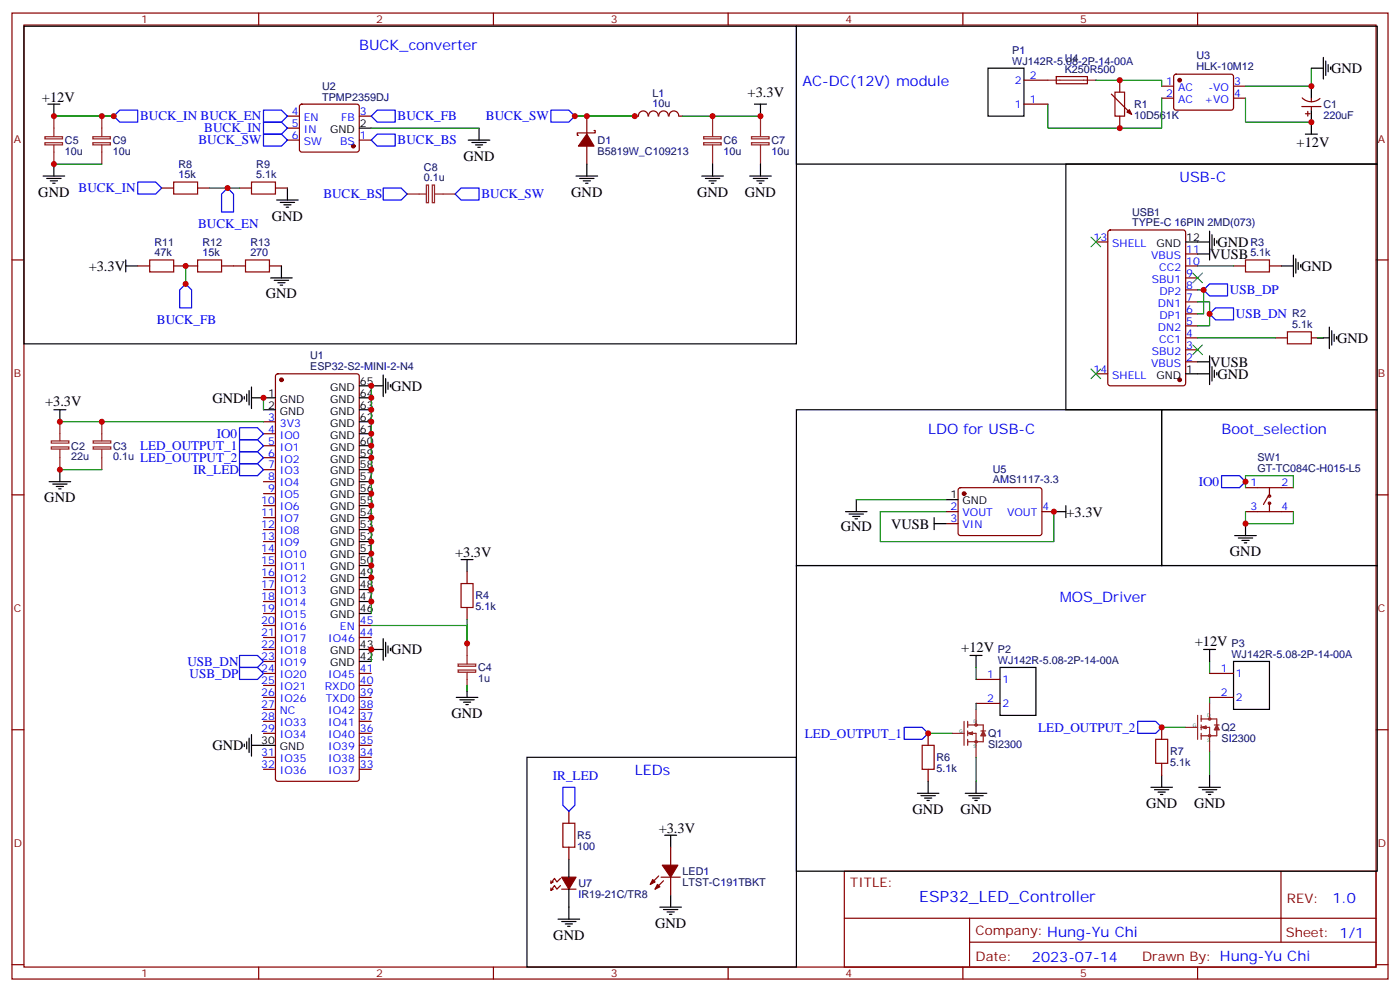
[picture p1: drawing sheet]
<svg xmlns="http://www.w3.org/2000/svg" width="412mm" height="292mm" viewBox="0 0 412 292" stroke-linecap="round" stroke-linejoin="round" font-family="sans-serif">
<g fill="none" stroke="#870000" stroke-width=".35">
<path d="M3.5 3.8h405.4v284.4h-405.4zM7.1 7.4h398.2v277.3h-398.2zM76.2 3.8v3.6M145.3 3.8v3.6M214.5 3.8v3.6M283.6 3.8v3.6M352.8 3.8v3.6M84.7 34.2h3.5M84.7 37.7h3.5M88.4 30.9l.5-.2h16.2l.5 .2 .2 .5v12.7l-.2 .5-.5 .2h-16.2l-.5-.3-.2-.4v-12.7zM105.8 34.2h3.6M172.9 34.2v5.3"/>
<path d="M175 38.4h.3v.7h-5.3v.7h.4M187 34.2h1M188.1 34.2a1.41 1.41 0 0 1 1.4-1.5 1.41 1.41 0 0 1 1.4 1.5M191.1 34.2a1.41 1.41 0 0 1 1.4-1.5 1.41 1.41 0 0 1 1.4 1.5M194.1 34.2a1.41 1.41 0 0 1 1.4-1.5 1.41 1.41 0 0 1 1.4 1.5M197.1 34.2a1.41 1.41 0 0 1 1.4-1.5 1.41 1.41 0 0 1 1.4 1.5M200 34.2h1.1M301.6 30.7h7.1M301.6 23.6h7.1M311.2 22.6l9.1-.1v2.1l-9.1 .1zM327.4 27.7l5.3 5.3M329.8 23.6v3.5"/>
<path d="M329.8 34.2v3.5M342.2 25.4h3.5M342.2 28.9h3.5M346 22l.4-.2 16.5 .1 .5 .6-.1 9.5-.6 .4h-16.5l-.5-.7v-9.2zM363.4 25.4h3.5M363.4 28.9h3.5M383.5 31.4h5.6M383.6 28.8a3.8 3.8 0 0 0 5.2 .2M384.5 33.5h1.4M385.2 32.8v1.4M386.3 28.9v1.1M386.3 31.4v1"/>
<path d="M47.6 55.4h3.6M58.2 55.4h3.5M70.6 55.4h3.5M81.1 55.4h3.6M84.7 41.2h3.5M105.8 41.2h3.6M172.9 43v5.3M3.5 76.5h3.6M40.6 78.3h3.5M51.2 78.3h7M65.3 78.3h7M79.4 78.3h3.5"/>
<path d="M322.8 71.2h3.5M326.6 67.9l.4-.2h21.5l.7 .4v44.8l-.4 .6-21.8 .1-.6-.5-.1-44.7zM349.2 78.3h3.6M349.2 74.8h3.6M363.4 78.3h3.5M373.9 78.3h3.6M405.3 76.5h3.6M349.2 99.4h3.6M349.2 95.9h3.6M349.2 92.4h3.6M349.2 88.9h3.6M349.2 85.3h3.6"/>
<path d="M349.2 81.8h3.6M375.7 99.4h3.5M386.3 99.4h3.5M81.4 110.2l.4-.2h23.3l.5 .2 .2 .5v118.6l-.2 .5-.5 .2h-23.3l-.5-.3-.2-.4v-118.6zM322.8 110h3.5M349.2 106.5h3.6M349.2 103h3.6M77.6 124.1h3.5M77.6 127.7h3.5M77.6 131.2h3.5M77.6 134.7h3.5M77.6 138.3h3.5"/>
<path d="M3.5 145.7h3.6M77.6 141.8h3.5M77.6 145.3h3.5M77.6 148.8h3.5M77.6 152.4h3.5M77.6 155.9h3.5M77.6 159.4h3.5M278.7 150.6h3.5M278.7 154.1h3.5M282.5 143.8l.4-.3 23.6 .1 .4 .7v12.9l-.7 .5-23.5-.1-.5-.6v-12.7zM306.9 150.6h3.5M366.9 150.6h14.1"/>
<path d="M366.9 143.5h14.1M373.6 146l-1.4 2.5M373.9 143.5v2.5M373.9 148.1v2.5M405.3 145.7h3.6M77.6 162.9h3.5M77.6 166.5h3.5M77.6 170h3.5M77.6 173.5h3.5M77.6 177.1h3.5M137.6 168.2v3.6M137.6 178.8v3.6"/>
<path d="M77.6 180.6h3.5M77.6 184.1h3.5M77.6 187.6h3.5M77.6 191.2h3.5M77.6 194.7h3.5M77.6 198.2h3.5M105.8 184.1h3.6M105.8 187.6h3.6M105.8 198.2h3.6M287.5 200h7.1M356.3 198.2h7.1M3.5 214.8h3.6"/>
<path d="M77.6 201.8h3.5M77.6 205.3h3.5M77.6 208.8h3.5M77.6 212.3h3.5M77.6 215.9h3.5M105.8 201.8h3.6M105.8 205.3h3.6M105.8 208.8h3.6M105.8 212.3h3.6M105.8 215.9h3.6M105.8 219.4h3.6M273.4 215.9v3.5"/>
<path d="M287.5 207h7.1M342.2 214.1v3.5M356.3 205.3h7.1M405.3 214.8h3.6M77.6 222.9h3.5M77.6 226.4h3.5M105.8 222.9h3.6M105.8 226.4h3.6M167.6 238.8v3.5M273.4 226.4v3.6M342.2 224.7v3.5M162.3 259.3v.7"/>
<path d="M165.1 258.6l-1.1 1-.7-1-1 1.4 .7-.4M167.6 249.4v3.5M194 257.8l-2.4 2.5M194.7 258.2h5.7M195.4 259.3l-2.4 2.4M197.6 249.4v5.3M197.6 258.2v5.3M248.7 256.4h156.6v28.3h-156.6zM377.3 256.5v20.8M162.3 261.4v.7M165.1 260.7l-1.1 1-.7-1-1 1.4 .7-.4M165.5 261.7h4.2"/>
<path d="M248.7 270.3h156.5M285.6 277.3h119.6M285.6 270.3v14.1M3.5 284h3.6M76.2 284.7v3.5M145.3 284.7v3.5M214.5 284.7v3.5M283.6 284.7v3.5M352.8 284.7v3.5M405.3 284h3.6"/>
<circle cx="373.9" cy="148.1" r=".35"/>
<circle cx="373.9" cy="146" r=".35"/>
</g>
<g fill="#870000" stroke="#870000" stroke-width=".35">
<path d="M332.7 32.3l.7 1.4-1.4-.7z"/>
<path d="M165.5 258.2h4.2l-2.1 3.5z"/>
<path d="M172.9 39.5l2.1 3.5h-4.6z"/>
<path d="M193.7 260.3l.7 .7-1.4 .7z"/>
<path d="M192.3 258.9l.7 .7-1.4 .7z"/>
<path d="M195.1 254.7h4.6l-2.1 3.5z"/>
<circle cx="82.9" cy="111.8" r=".53"/>
<circle cx="104.1" cy="43" r=".53"/>
<circle cx="347.5" cy="23.6" r=".53"/>
<circle cx="284" cy="145.3" r=".53"/>
<circle cx="347.5" cy="111.8" r=".53"/>
</g>
<g fill="none" stroke="#000" stroke-width=".35">
<path d="M7.1 7.7h227.5v93.5h-227.5zM234.6 7.7h171.1v40.6h-171.1zM389.8 16.9v6.3M390.5 18v4.2M391.2 19v2.1M391.9 19.7v.7M14.1 30.7h3.5M15.9 30.7v3.5M105.8 37.7h3.6M141.1 37.7v3.5M222.2 30.7h3.6M224 30.7v3.5"/>
<path d="M291 20.1h10.6v14.1h-10.6zM384.5 39.5h3.6M386.3 25.4v3.5M386.3 32.4v7.1M386.3 20.1h3.5M12.7 51.8h6.3M13.8 52.5h4.2M14.8 53.2h2.1M15.5 53.9h.7M15.9 48.3v3.5M81.5 58.9h6.3M82.5 59.6h4.3"/>
<path d="M84.7 55.4v3.5M137.9 41.2h6.4M139 41.9h4.2M140.1 42.7h2.1M140.8 43.4h.7M169.7 51.8h6.3M170.7 52.5h4.3M171.8 53.2h2.1M172.5 53.9h.7M172.9 48.3v3.5M206.7 51.8h6.4M207.8 52.5h4.2"/>
<path d="M208.8 53.2h2.2M209.5 53.9h.8M209.9 48.3v3.5M220.8 51.8h6.4M221.9 52.5h4.2M223 53.2h2.1M223.7 53.9h.7M224 48.3v3.5M314 48.3h91.7v72.3h-91.7zM37 78.3h3.6M37 76.5v3.5M82.9 78.3v3.5"/>
<path d="M83.6 60.3h2.1M84.3 61h.7M349.2 71.2h7.1M352.8 74.8h3.5M356.3 68.1v8.4M357 69.1v4.2M357.7 70.2v2.1M358.4 70.9v.7M377.5 78.3h3.5M381 75.1v6.4M381.7 76.2v4.2M382.4 77.2v2.1"/>
<path d="M383.1 77.9v.7M79.7 81.8h6.4M80.8 82.5h4.2M81.8 83.2h2.2M82.5 83.9h.8M388.1 99.4h3.5M391.6 96.3v6.3M392.3 97.3v4.3M393 98.4v2.1M393.7 99.1v.7M72 116.7v.7M72.7 116v2.1"/>
<path d="M73.4 115v4.2M74.1 117.1h7M74.1 113.9v6.4M105.8 117.1h3.6M105.8 113.6h7.1M112.9 110.4v6.3M113.6 111.4v4.3M114.3 112.5v2.1M115 113.2v.7M349.2 110h7.1M352.8 106.5h3.5M356.3 104.7v8.5"/>
<path d="M357 107.9v4.2M357.7 109v2.1M358.4 109.7v.7M15.9 120.6h3.5M17.6 120.6v3.5M17.6 138.3v3.5M77.6 120.6h3.5M105.8 120.6h3.6M105.8 138.3h3.6M105.8 134.7h3.6M105.8 131.2h3.6M105.8 127.7h3.6"/>
<path d="M105.8 124.1h3.6M234.6 120.6h107.6v45.9h-107.6zM342.2 120.6h63.5v45.9h-63.5zM14.5 141.8h6.3M15.5 142.5h4.3M16.6 143.2h2.1M17.3 143.9h.7M105.8 159.4h3.6M105.8 155.9h3.6M105.8 152.4h3.6M105.8 148.8h3.6M105.8 145.3h3.6"/>
<path d="M105.8 141.8h3.6M249.1 150.6h6.3M250.1 151.3h4.3M251.2 152h2.1M251.9 152.7h.7M252.2 147.1v3.5M275.2 154.1h3.5M275.2 152.4v3.5M278.7 147.1h3.5M310.4 150.6h3.6M314 148.8v3.6M363.7 157.7h6.4"/>
<path d="M364.8 158.4h4.2M365.8 159.1h2.1M366.5 159.8h.7M366.9 154.1v3.6M105.8 177.1h3.6M105.8 173.5h3.6M105.8 170h3.6M105.8 166.5h3.6M105.8 162.9h3.6M135.8 164.7h3.5M137.6 164.7v3.5M234.6 166.5h171.1v89.9h-171.1z"/>
<path d="M105.8 194.7h3.6M105.8 191.2h7.1M105.8 180.6h3.6M112.9 188v6.3M113.6 189.1v4.2M114.3 190.1v2.1M115 190.8v.7M285.8 192.9h3.5M287.5 192.9v3.6M294.6 196.5h10.6v14.1h-10.6zM354.5 191.2h3.6M356.3 191.2v3.5"/>
<path d="M363.4 194.7h10.5v14.1h-10.5zM72 219v.7M72.7 218.3v2.2M73.4 217.3v4.2M74.1 219.4h7M74.1 216.2v6.4M134.4 205.3h6.4M135.5 206h4.2M136.5 206.7h2.1M137.2 207.4h.7M137.6 201.8v3.5M155.2 222.9h79.4v61.8h-79.4z"/>
<path d="M270.2 233.5h6.4M271.3 234.2h4.2M272.3 234.9h2.2M273 235.6h.8M273.4 230v3.5M284.3 233.5h6.4M285.4 234.2h4.2M286.5 234.9h2.1M287.2 235.6h.7M287.5 230v3.5M339 231.7h6.4M340.1 232.4h4.2"/>
<path d="M341.1 233.2h2.2M341.8 233.9h.7M342.2 228.2v3.5M353.1 231.7h6.4M354.2 232.4h4.2M355.2 233.2h2.2M356 233.9h.7M356.3 228.2v3.5M167.6 252.9v5.3M195.8 245.9h3.5M197.6 245.9v3.5M164.4 270.5h6.3"/>
<path d="M165.5 271.3h4.2M166.5 272h2.1M167.2 272.7h.7M167.6 261.7v8.8M194.4 267h6.3M195.4 267.7h4.3M196.5 268.4h2.1M197.2 269.1h.7M197.6 263.5v3.5"/>
</g>
<g fill="none" stroke="#8c2424" stroke-width=".35">
<path d="M15.9 34.2v6M30 34.2v6M209.9 34.2v6M224 34.2v6M308.7 23.6h14.1M13.2 40.3h5.2v.6h-5.2zM13.2 42h5.2v.7h-5.2zM15.9 42.7v5.6M27.3 40.3h5.2v.6h-5.2zM27.3 42h5.2v.7h-5.2zM30 42.7v5.6M119.9 57.1h5.7"/>
<path d="M125.6 54.5h.6v5.2h-.6zM127.4 54.5h.6v5.2h-.6zM128.1 57.1h6M207.3 40.3h5.1v.6h-5.1zM207.3 42h5.1v.7h-5.1zM209.9 42.7v5.6M221.4 40.3h5.2v.6h-5.2zM221.4 42h5.2v.7h-5.2zM224 42.7v5.6M15.1 131.6h5.2v.6h-5.2zM15.1 129.8h5.2v.6h-5.2zM17.6 124.1v5.7"/>
<path d="M17.6 132.3v6M27.4 131.6h5.2v.6h-5.2zM27.4 129.8h5.2v.6h-5.2zM30 124.1v5.7M30 132.3v6M134.9 195.5h5.2v.6h-5.2zM134.9 197.2h5.2v.7h-5.2zM137.6 189.4v6M137.6 197.9v5.6M280.5 215.9h3.5M284 212.3v7.1M285 213.4h4.6v2.5"/>
<path d="M285 215.9h2.5v7M285 212.3v1.8M285 215.2v1.4M285 217.6v1.8M285 215.9l1.5 .3M285.8 215.9l.7 .3M286.5 215.5l-1.5 .4M286.5 215.5v.7M286.5 215.5l-1.1 .4 1.1 .3M287.5 208.8v4.6M288.9 215.2h1.4M289.6 216.2v2.1h-4.6"/>
<path d="M289.6 215.2l.7 1.4h-1.4zM289.6 215.9l.4 .7M289.6 215.9l-.3 .7M289.6 215.9l.4 .3M289.6 215.9l-.3 .3M349.2 214.1h3.6M352.8 210.6v7M353.8 211.6h4.6v2.5M353.8 214.1h2.5v7.1M353.8 210.6v1.7M353.8 213.4v1.4M353.8 215.9v1.7"/>
<path d="M353.8 214.1l1.4 .4M354.5 214.1l.7 .4M355.2 213.7l-1.4 .4M355.2 213.7v.8M355.2 213.7l-1 .4 1 .4M356.3 207v4.6M357.7 213.4h1.4M358.4 214.5v2.1h-4.6M358.4 213.4l.7 1.4h-1.4zM358.4 214.1l.4 .7M358.4 214.1l-.3 .7M358.4 214.1l.4 .4"/>
<path d="M358.4 214.1l-.3 .4"/>
<circle cx="287.5" cy="213.4" r=".35"/>
<circle cx="287.5" cy="218.3" r=".35"/>
<circle cx="356.3" cy="211.6" r=".35"/>
<circle cx="356.3" cy="216.6" r=".35"/>
</g>
<path d="M328.4 27.1h2.9v7.1h-2.9zM51.2 53.6h7v3.5h-7zM74.1 53.6h7v3.5h-7zM44.1 76.5h7.1v3.5h-7.1zM58.2 76.5h7.1v3.5h-7.1zM72.3 76.5h7.1v3.5h-7.1zM366.9 76.5h7v3.5h-7zM379.2 97.7h7.1v3.5h-7.1zM135.8 171.8h3.5v7h-3.5zM271.6 219.4h3.6v7h-3.6zM340.4 217.6h3.6v7.1h-3.6zM165.8 242.3h3.5v7.1h-3.5z" fill="none" stroke="#a10000" stroke-width=".35"/>
<g fill="none" stroke="#008700" stroke-width=".35">
<path d="M15.9 34.2h17.6M109.4 37.7h31.7M169.3 34.2h17.7M201.1 34.2h22.9M322.8 23.6h19.4v1.8M342.2 28.9v8.8h-33.5v-7M366.9 28.9v7h19.4M386.3 20.1v5.3h-19.4M15.9 48.3h14.1M61.7 55.4h8.9M54.7 78.3v5.3M352.8 78.3h10.6"/>
<path d="M352.8 85.3h1.7v7.1h-1.7M352.8 88.9h3.5v7h-3.5M352.8 99.4h22.9M388.1 99.4h1.7M77.6 117.1v3.5M109.4 113.6v67M17.6 124.1h60M17.6 138.3h12.4M252.2 147.1h26.5M278.7 150.6h-19.4v8.8h51.1v-8.8M366.9 143.5v-3.5h14.1v3.5M366.9 150.6v3.5h14.1v-3.5"/>
<path d="M109.4 191.2v3.5M137.6 182.4v7v-5.3h-28.2M287.5 196.5v3.5M356.3 194.7v3.5M137.6 201.8v1.7M273.4 215.9h7.1M287.5 207v1.8M342.2 214.1h7M356.3 205.3v1.7M287.5 222.9v7.1M356.3 221.2v7"/>
</g>
<path d="M321.4 69.8l2.8 2.8M324.2 69.8l-2.8 2.8M351.4 80.4l2.8 2.8M354.2 80.4l-2.8 2.8M321.4 108.6l2.8 2.8M324.2 108.6l-2.8 2.8M351.4 101.6l2.8 2.8M354.2 101.6l-2.8 2.8" fill="none" stroke="#3c3" stroke-width=".35"/>
<g fill="none" stroke="#00f" stroke-width=".35">
<path d="M33.5 34.2l1.8-1.8h5.3v3.5h-5.3zM77.6 32.4h5.3l1.8 1.8-1.8 1.7h-5.3zM77.6 35.9h5.3l1.8 1.8-1.8 1.8h-5.3zM77.6 39.5h5.3l1.8 1.7-1.8 1.8h-5.3zM109.4 34.2l1.7-1.8h5.3v3.5h-5.3zM162.3 32.4h5.3l1.7 1.8-1.7 1.7h-5.3zM40.6 53.6h5.3l1.7 1.8-1.7 1.7h-5.3zM67 55.4l1.8 1.7v5.3h-3.5v-5.3zM109.4 41.2l1.7-1.7h5.3v3.5h-5.3zM112.9 55.4h5.3l1.7 1.7-1.7 1.8h-5.3zM134.1 57.1l1.7-1.7h5.3v3.5h-5.3zM54.7 83.6l1.7 1.7v5.3h-3.5v-5.3z"/>
<path d="M354.5 85.3l1.8-1.7h5.3v3.5h-5.3zM356.3 92.4l1.8-1.8h5.3v3.6h-5.3zM70.6 125.9h5.2l1.8 1.8-1.8 1.7h-5.2zM70.6 129.4h5.2l1.8 1.8-1.8 1.8h-5.2zM70.6 133h5.2l1.8 1.7-1.8 1.8h-5.2zM70.6 136.5h5.2l1.8 1.8-1.8 1.7h-5.2zM359.8 140h5.3l1.8 1.8-1.8 1.7h-5.3zM70.6 196.5h5.2l1.8 1.7-1.8 1.8h-5.2zM70.6 192.9h5.2l1.8 1.8-1.8 1.8h-5.2zM266.3 214.1h5.3l1.8 1.8-1.8 1.7h-5.3zM335.1 212.3h5.3l1.8 1.8-1.8 1.8h-5.3zM165.8 231.7h3.5v5.3l-1.7 1.8-1.8-1.8z"/>
</g>
<g fill="#c00">
<circle cx="386.3" cy="25.4" r=".88"/>
<circle cx="386.3" cy="35.9" r=".88"/>
<circle cx="354.5" cy="85.3" r=".88"/>
<circle cx="356.3" cy="92.4" r=".88"/>
<circle cx="109.4" cy="120.6" r=".88"/>
<circle cx="109.4" cy="117.1" r=".88"/>
<circle cx="109.4" cy="127.7" r=".88"/>
<circle cx="109.4" cy="124.1" r=".88"/>
<circle cx="109.4" cy="134.7" r=".88"/>
<circle cx="109.4" cy="131.2" r=".88"/>
<circle cx="109.4" cy="141.8" r=".88"/>
<circle cx="109.4" cy="138.3" r=".88"/>
<circle cx="109.4" cy="148.8" r=".88"/>
<circle cx="109.4" cy="145.3" r=".88"/>
<circle cx="109.4" cy="155.9" r=".88"/>
<circle cx="109.4" cy="152.4" r=".88"/>
<circle cx="109.4" cy="162.9" r=".88"/>
<circle cx="109.4" cy="159.4" r=".88"/>
<circle cx="109.4" cy="170" r=".88"/>
<circle cx="109.4" cy="166.5" r=".88"/>
<circle cx="109.4" cy="177.1" r=".88"/>
<circle cx="109.4" cy="173.5" r=".88"/>
<circle cx="109.4" cy="113.6" r=".88"/>
<circle cx="109.4" cy="191.2" r=".88"/>
<circle cx="77.6" cy="117.1" r=".88"/>
<circle cx="310.4" cy="150.6" r=".88"/>
<circle cx="366.9" cy="154.1" r=".88"/>
<circle cx="366.9" cy="141.8" r=".88"/>
<circle cx="273.4" cy="215.9" r=".88"/>
<circle cx="342.2" cy="214.1" r=".88"/>
<circle cx="329.8" cy="23.6" r=".88"/>
<circle cx="329.8" cy="37.7" r=".88"/>
<circle cx="30" cy="124.1" r=".88"/>
<circle cx="17.6" cy="138.3" r=".88"/>
<circle cx="17.6" cy="124.1" r=".88"/>
<circle cx="15.9" cy="34.2" r=".88"/>
<circle cx="172.9" cy="34.2" r=".88"/>
<circle cx="169.3" cy="34.2" r=".88"/>
<circle cx="209.9" cy="34.2" r=".88"/>
<circle cx="187" cy="34.2" r=".88"/>
<circle cx="224" cy="34.2" r=".88"/>
<circle cx="54.7" cy="78.3" r=".88"/>
<circle cx="54.7" cy="83.6" r=".88"/>
<circle cx="67" cy="55.4" r=".88"/>
<circle cx="30" cy="34.2" r=".88"/>
<circle cx="15.9" cy="48.3" r=".88"/>
<circle cx="33.5" cy="34.2" r=".88"/>
<circle cx="137.6" cy="189.4" r=".88"/>
</g>
<text font-size="4.6" fill="#00f" x="270.8" y="265.5">ESP32_LED_Controller</text>
<g font-size="4.2" fill="#00f">
<text x="105.8" y="14.8">BUCK_converter</text>
<text x="236.4" y="25.4">AC-DC(12V) module</text>
<text x="347.5" y="53.6">USB-C</text>
<text x="273.4" y="127.7">LDO for USB-C</text>
<text x="359.8" y="127.7">Boot_selection</text>
<text x="312.2" y="177.1">MOS_Driver</text>
<text x="187" y="228.2">LEDs</text>
<text x="392.5" y="265.7">1.0</text>
<text x="304" y="283.1">2023-07-14</text>
</g>
<g font-size="4.2">
<text x="392.1" y="21.5">GND</text>
<text x="12.3" y="30">+12V</text>
<text x="220.2" y="28.5">+3.3V</text>
<text x="136.5" y="47.3">GND</text>
<text x="381.9" y="43.4">+12V</text>
<text x="11.3" y="57.9">GND</text>
<text x="168.3" y="57.9">GND</text>
<text x="205.3" y="57.9">GND</text>
<text x="219.4" y="57.9">GND</text>
<text x="80.1" y="64.9">GND</text>
<text x="356.5" y="76.2">VUSB</text>
<text x="358.6" y="72.7">GND</text>
<text x="26.1" y="79.7">+3.3V</text>
<text x="383.3" y="79.7">GND</text>
<text x="78.3" y="87.8">GND</text>
<text x="393.9" y="100.9">GND</text>
<text x="356.5" y="108">VUSB</text>
<text x="358.6" y="111.5">GND</text>
<text x="13.3" y="119.5">+3.3V</text>
<text x="62.6" y="118.5">GND</text>
<text x="115.2" y="115">GND</text>
<text x="13.1" y="147.8">GND</text>
<text x="262.5" y="155.6">VUSB</text>
<text x="314.1" y="152.1">+3.3V</text>
<text x="247.6" y="156.2">GND</text>
<text x="134.1" y="164">+3.3V</text>
<text x="362.3" y="163.7">GND</text>
<text x="283.2" y="191.8">+12V</text>
<text x="352" y="190.1">+12V</text>
<text x="115.2" y="192.6">GND</text>
<text x="133" y="211.3">GND</text>
<text x="62.6" y="220.8">GND</text>
<text x="268.8" y="239.5">GND</text>
<text x="282.9" y="239.5">GND</text>
<text x="337.6" y="237.8">GND</text>
<text x="351.7" y="237.8">GND</text>
<text x="194" y="245.1">+3.3V</text>
<text x="193" y="273.1">GND</text>
<text x="163" y="276.6">GND</text>
</g>
<g font-size="3.9" fill="#00f">
<text x="41.3" y="35.4">BUCK_IN BUCK_EN</text>
<text x="117.1" y="35.5">BUCK_FB</text>
<text x="143.1" y="35.5">BUCK_SW</text>
<text x="60.2" y="39">BUCK_IN</text>
<text x="58.5" y="42.5">BUCK_SW</text>
<text x="117.1" y="42.5">BUCK_BS</text>
<text x="23.1" y="56.6">BUCK_IN</text>
<text x="95.2" y="58.3">BUCK_BS</text>
<text x="141.8" y="58.3">BUCK_SW</text>
<text x="58.4" y="67.2">BUCK_EN</text>
<text x="362.3" y="86.6">USB_DP</text>
<text x="46.2" y="95.4">BUCK_FB</text>
<text x="364.1" y="93.7">USB_DN</text>
<text x="63.8" y="128.9">IO0</text>
<text x="41.3" y="132.5">LED_OUTPUT_1</text>
<text x="41.3" y="136">LED_OUTPUT_2</text>
<text x="57" y="139.5">IR_LED</text>
<text x="353.1" y="143.1">IO0</text>
<text x="55.2" y="195.9">USB_DN</text>
<text x="55.8" y="199.4">USB_DP</text>
<text x="305.8" y="215.4">LED_OUTPUT_2</text>
<text x="237" y="217.1">LED_OUTPUT_1</text>
<text x="162.9" y="229.5">IR_LED</text>
</g>
<g font-size="3.9" fill="#800">
<text x="250.5" y="261">TITLE:</text>
<text x="379.1" y="265.7">REV:</text>
<text x="287.4" y="275.2">Company: Hung-Yu Chi</text>
<text x="378.7" y="275.8">Sheet: 1/1</text>
<text x="287.4" y="282.9">Date:</text>
<text x="336.4" y="283">Drawn By: Hung-Yu Chi</text>
</g>
<g font-size="3.2" fill="#800">
<text x="41.6" y="6.8">1</text>
<text x="110.8" y="6.8">2</text>
<text x="179.9" y="6.8">3</text>
<text x="249.1" y="6.8">4</text>
<text x="318.2" y="6.8">5</text>
<text x="4.1" y="41.9">A</text>
<text x="405.9" y="41.9">A</text>
<text x="4.1" y="111.1">B</text>
<text x="405.9" y="111.1">B</text>
<text x="4.1" y="180.2">C</text>
<text x="405.9" y="180.2">C</text>
<text x="4.1" y="249.4">D</text>
<text x="405.9" y="249.4">D</text>
<text x="41.6" y="287.7">1</text>
<text x="110.8" y="287.7">2</text>
<text x="179.9" y="287.7">3</text>
<text x="249.1" y="287.7">4</text>
<text x="318.2" y="287.7">5</text>
</g>
<g font-size="3.2" fill="#000080">
<text x="298.2" y="15.8">P1</text>
<text x="352.4" y="17.4">U3</text>
<text x="298.2" y="19">WJ142R-5.08-2P-14-00A</text>
<text x="313.6" y="21.5">K250R500</text>
<text x="313.6" y="18.3">U4</text>
<text x="352.4" y="20.6">HLK-10M12</text>
<text x="94.9" y="29.6">TPMP2359DJ</text>
<text x="94.9" y="26.4">U2</text>
<text x="192.2" y="28.4">L1</text>
<text x="192.2" y="31.6">10u</text>
<text x="334.1" y="35">10D561K</text>
<text x="334.1" y="31.8">R1</text>
<text x="389.8" y="35">220uF</text>
<text x="389.8" y="31.8">C1</text>
<text x="19.1" y="45.6">10u</text>
<text x="19.1" y="42.4">C5</text>
<text x="33.2" y="45.6">10u</text>
<text x="33.2" y="42.4">C9</text>
<text x="176" y="45.5">B5819W_C109213</text>
<text x="176" y="42.4">D1</text>
<text x="213.1" y="45.5">10u</text>
<text x="213.1" y="42.4">C6</text>
<text x="227.3" y="45.5">10u</text>
<text x="227.3" y="42.4">C7</text>
<text x="52.6" y="52.5">15k</text>
<text x="52.6" y="49.4">R8</text>
<text x="75.5" y="52.5">5.1k</text>
<text x="75.5" y="49.3">R9</text>
<text x="124.9" y="53.4">0.1u</text>
<text x="124.9" y="50.2">C8</text>
<text x="333.5" y="63.5">USB1</text>
<text x="333.5" y="66.6">TYPE-C 16PIN 2MD(073)</text>
<text x="45.5" y="75.5">47k</text>
<text x="45.5" y="72.3">R11</text>
<text x="59.6" y="75.5">15k</text>
<text x="59.6" y="72.3">R12</text>
<text x="73.7" y="75.5">270</text>
<text x="73.7" y="72.3">R13</text>
<text x="368.3" y="75.5">5.1k</text>
<text x="368.3" y="72.3">R3</text>
<text x="380.7" y="93.5">R2</text>
<text x="380.7" y="96.6">5.1k</text>
<text x="91.4" y="105.5">U1</text>
<text x="91.4" y="108.8">ESP32-S2-MINI-2-N4</text>
<text x="21" y="135.5">22u</text>
<text x="21" y="132.3">C2</text>
<text x="33.3" y="135.5">0.1u</text>
<text x="33.3" y="132.3">C3</text>
<text x="370.4" y="135.7">SW1</text>
<text x="292.5" y="142.3">AMS1117-3.3</text>
<text x="292.5" y="139.1">U5</text>
<text x="370.4" y="138.8">GT-TC084C-H015-L5</text>
<text x="140.1" y="179.6">5.1k</text>
<text x="140.1" y="176.4">R4</text>
<text x="362.8" y="190.5">P3</text>
<text x="140.8" y="197.6">C4</text>
<text x="294" y="195.4">WJ142R-5.08-2P-14-00A</text>
<text x="294" y="192.2">P2</text>
<text x="362.8" y="193.6">WJ142R-5.08-2P-14-00A</text>
<text x="140.8" y="200.8">1u</text>
<text x="359.8" y="215.2">Q2</text>
<text x="291" y="220.2">SI2300</text>
<text x="291" y="217">Q1</text>
<text x="359.8" y="218.4">SI2300</text>
<text x="275.9" y="227.3">5.1k</text>
<text x="275.9" y="224.1">R6</text>
<text x="344.7" y="225.5">5.1k</text>
<text x="344.7" y="222.3">R7</text>
<text x="170" y="250.2">100</text>
<text x="170" y="247">R5</text>
<text x="201.1" y="257.5">LED1</text>
<text x="170.4" y="261.1">U7</text>
<text x="201.1" y="260.7">LTST-C191TBKT</text>
<text x="170.4" y="264.3">IR19-21C/TR8</text>
</g>
<g font-size="3.2" fill="#00f">
<text x="303.4" y="23.2">2</text>
<text x="298.9" y="24.7">2</text>
<text x="343.5" y="25">1</text>
<text x="343.5" y="28.5">2</text>
<text x="347" y="26.8">AC</text>
<text x="355.9" y="26.8">-VO</text>
<text x="363.5" y="25">3</text>
<text x="363.5" y="28.5">4</text>
<text x="86" y="33.8">4</text>
<text x="89.5" y="35.6">EN</text>
<text x="100.5" y="35.6">FB</text>
<text x="106" y="33.8">3</text>
<text x="298.9" y="31.7">1</text>
<text x="303.4" y="30.3">1</text>
<text x="347" y="30.3">AC</text>
<text x="354.8" y="30.3">+VO</text>
<text x="86" y="37.4">5</text>
<text x="86" y="40.9">6</text>
<text x="89.5" y="39.1">IN</text>
<text x="106" y="40.9">1</text>
<text x="89.5" y="42.7">SW</text>
<text x="100.2" y="42.7">BS</text>
<text x="322.1" y="70.9">13</text>
<text x="327.6" y="72.6">SHELL</text>
<text x="339.1" y="76.2">VBUS</text>
<text x="349.4" y="77.9">10</text>
<text x="349.4" y="74.4">11</text>
<text x="339.3" y="83.2">SBU1</text>
<text x="341.5" y="79.7">CC2</text>
<text x="349.4" y="81.5">9</text>
<text x="341.6" y="86.7">DP2</text>
<text x="349.4" y="88.5">7</text>
<text x="349.4" y="85">8</text>
<text x="341.1" y="90.3">DN1</text>
<text x="341.6" y="93.8">DP1</text>
<text x="349.4" y="95.6">5</text>
<text x="349.4" y="92">6</text>
<text x="341.1" y="97.3">DN2</text>
<text x="341.5" y="100.9">CC1</text>
<text x="349.4" y="99.1">4</text>
<text x="339.1" y="107.9">VBUS</text>
<text x="339.3" y="104.4">SBU2</text>
<text x="349.4" y="106.2">2</text>
<text x="349.4" y="102.6">3</text>
<text x="322.1" y="109.7">14</text>
<text x="327.6" y="111.4">SHELL</text>
<text x="78.9" y="123.8">3</text>
<text x="82.4" y="125.6">3V3</text>
<text x="78.9" y="127.3">4</text>
<text x="78.9" y="130.8">5</text>
<text x="82.4" y="129.1">IO0</text>
<text x="78.9" y="134.4">6</text>
<text x="78.9" y="137.9">7</text>
<text x="82.4" y="132.6">IO1</text>
<text x="82.4" y="136.1">IO2</text>
<text x="78.9" y="141.4">8</text>
<text x="82.4" y="139.7">IO3</text>
<text x="82.4" y="143.2">IO4</text>
<text x="368.4" y="143.2">1</text>
<text x="377.5" y="143.2">2</text>
<text x="76.9" y="148.5">10</text>
<text x="78.9" y="145">9</text>
<text x="82.4" y="146.7">IO5</text>
<text x="76.9" y="152">11</text>
<text x="76.9" y="155.5">12</text>
<text x="82.4" y="150.2">IO6</text>
<text x="82.4" y="153.8">IO7</text>
<text x="280" y="150.2">2</text>
<text x="280" y="153.8">3</text>
<text x="283.5" y="152">VOUT</text>
<text x="283.5" y="155.5">VIN</text>
<text x="296.7" y="152">VOUT</text>
<text x="307.1" y="150.2">4</text>
<text x="368.4" y="150.2">3</text>
<text x="377.5" y="150.2">4</text>
<text x="76.9" y="159.1">13</text>
<text x="82.4" y="157.3">IO8</text>
<text x="82.4" y="160.8">IO9</text>
<text x="76.9" y="162.6">14</text>
<text x="76.9" y="166.1">15</text>
<text x="82.4" y="164.4">IO10</text>
<text x="82.4" y="167.9">IO11</text>
<text x="76.9" y="169.7">16</text>
<text x="76.9" y="173.2">17</text>
<text x="82.4" y="171.4">IO12</text>
<text x="76.9" y="176.7">18</text>
<text x="82.4" y="174.9">IO13</text>
<text x="82.4" y="178.5">IO14</text>
<text x="76.9" y="180.2">19</text>
<text x="76.9" y="183.8">20</text>
<text x="82.4" y="182">IO15</text>
<text x="82.4" y="185.5">IO16</text>
<text x="100.1" y="185.5">EN</text>
<text x="106" y="183.8">45</text>
<text x="76.9" y="187.3">21</text>
<text x="76.9" y="190.8">22</text>
<text x="82.4" y="189.1">IO17</text>
<text x="96.7" y="189.1">IO46</text>
<text x="106" y="187.3">44</text>
<text x="76.9" y="194.3">23</text>
<text x="76.9" y="197.9">24</text>
<text x="82.4" y="192.6">IO18</text>
<text x="82.4" y="196.1">IO19</text>
<text x="106" y="197.9">41</text>
<text x="359.6" y="197.9">1</text>
<text x="76.9" y="201.4">25</text>
<text x="82.4" y="199.6">IO20</text>
<text x="82.4" y="203.2">IO21</text>
<text x="95.7" y="203.2">RXD0</text>
<text x="96.7" y="199.6">IO45</text>
<text x="106" y="201.4">40</text>
<text x="290.8" y="199.6">1</text>
<text x="295.3" y="201">1</text>
<text x="364.1" y="199.3">1</text>
<text x="76.9" y="204.9">26</text>
<text x="76.9" y="208.5">27</text>
<text x="82.4" y="206.7">IO26</text>
<text x="95.9" y="206.7">TXD0</text>
<text x="106" y="208.5">38</text>
<text x="106" y="204.9">39</text>
<text x="290.8" y="206.7">2</text>
<text x="295.3" y="208.1">2</text>
<text x="359.6" y="204.9">2</text>
<text x="364.1" y="206.3">2</text>
<text x="76.9" y="212">28</text>
<text x="76.9" y="215.5">29</text>
<text x="82.4" y="210.2">NC</text>
<text x="82.4" y="213.7">IO33</text>
<text x="96.7" y="213.7">IO41</text>
<text x="96.7" y="210.2">IO42</text>
<text x="106" y="215.5">36</text>
<text x="106" y="212">37</text>
<text x="82.4" y="217.3">IO34</text>
<text x="96.7" y="220.8">IO39</text>
<text x="96.7" y="217.3">IO40</text>
<text x="106" y="219">35</text>
<text x="76.9" y="222.6">31</text>
<text x="76.9" y="226.1">32</text>
<text x="82.4" y="224.3">IO35</text>
<text x="82.4" y="227.9">IO36</text>
<text x="96.7" y="227.9">IO37</text>
<text x="96.7" y="224.3">IO38</text>
<text x="106" y="226.1">33</text>
<text x="106" y="222.6">34</text>
</g>
<g font-size="3.2">
<text x="97.2" y="39.1">GND</text>
<text x="106" y="37.4">2</text>
<text x="349.4" y="70.9">12</text>
<text x="340.7" y="72.6">GND</text>
<text x="106" y="113.2">65</text>
<text x="340.7" y="111.4">GND</text>
<text x="349.4" y="109.7">1</text>
<text x="78.9" y="116.7">1</text>
<text x="82.4" y="118.5">GND</text>
<text x="97.2" y="118.5">GND</text>
<text x="97.2" y="115">GND</text>
<text x="106" y="116.7">64</text>
<text x="78.9" y="120.3">2</text>
<text x="82.4" y="122">GND</text>
<text x="97.2" y="125.6">GND</text>
<text x="97.2" y="122">GND</text>
<text x="106" y="123.8">62</text>
<text x="106" y="120.3">63</text>
<text x="97.2" y="129.1">GND</text>
<text x="106" y="130.8">60</text>
<text x="106" y="127.3">61</text>
<text x="97.2" y="136.1">GND</text>
<text x="97.2" y="132.6">GND</text>
<text x="106" y="137.9">58</text>
<text x="106" y="134.4">59</text>
<text x="97.2" y="143.2">GND</text>
<text x="97.2" y="139.7">GND</text>
<text x="106" y="141.4">57</text>
<text x="97.2" y="146.7">GND</text>
<text x="106" y="148.5">55</text>
<text x="106" y="145">56</text>
<text x="280" y="146.7">1</text>
<text x="283.5" y="148.5">GND</text>
<text x="97.2" y="153.8">GND</text>
<text x="97.2" y="150.2">GND</text>
<text x="106" y="155.5">53</text>
<text x="106" y="152">54</text>
<text x="97.2" y="160.8">GND</text>
<text x="97.2" y="157.3">GND</text>
<text x="106" y="159.1">52</text>
<text x="97.2" y="167.9">GND</text>
<text x="97.2" y="164.4">GND</text>
<text x="106" y="166.1">50</text>
<text x="106" y="162.6">51</text>
<text x="97.2" y="171.4">GND</text>
<text x="106" y="173.2">48</text>
<text x="106" y="169.7">49</text>
<text x="97.2" y="178.5">GND</text>
<text x="97.2" y="174.9">GND</text>
<text x="106" y="176.7">47</text>
<text x="97.2" y="182">GND</text>
<text x="106" y="180.2">46</text>
<text x="106" y="190.8">43</text>
<text x="97.2" y="196.1">GND</text>
<text x="97.2" y="192.6">GND</text>
<text x="106" y="194.3">42</text>
<text x="76.9" y="219">30</text>
<text x="82.4" y="220.8">GND</text>
</g>
<g font-size="1.4" fill="#238d23">
<text x="282.6" y="215.9">G</text>
<text x="286.8" y="212.7">D</text>
<text x="351.4" y="214.1">G</text>
<text x="355.6" y="210.9">D</text>
<text x="286.8" y="220.1">S</text>
<text x="355.6" y="218.3">S</text>
</g>
</svg>
